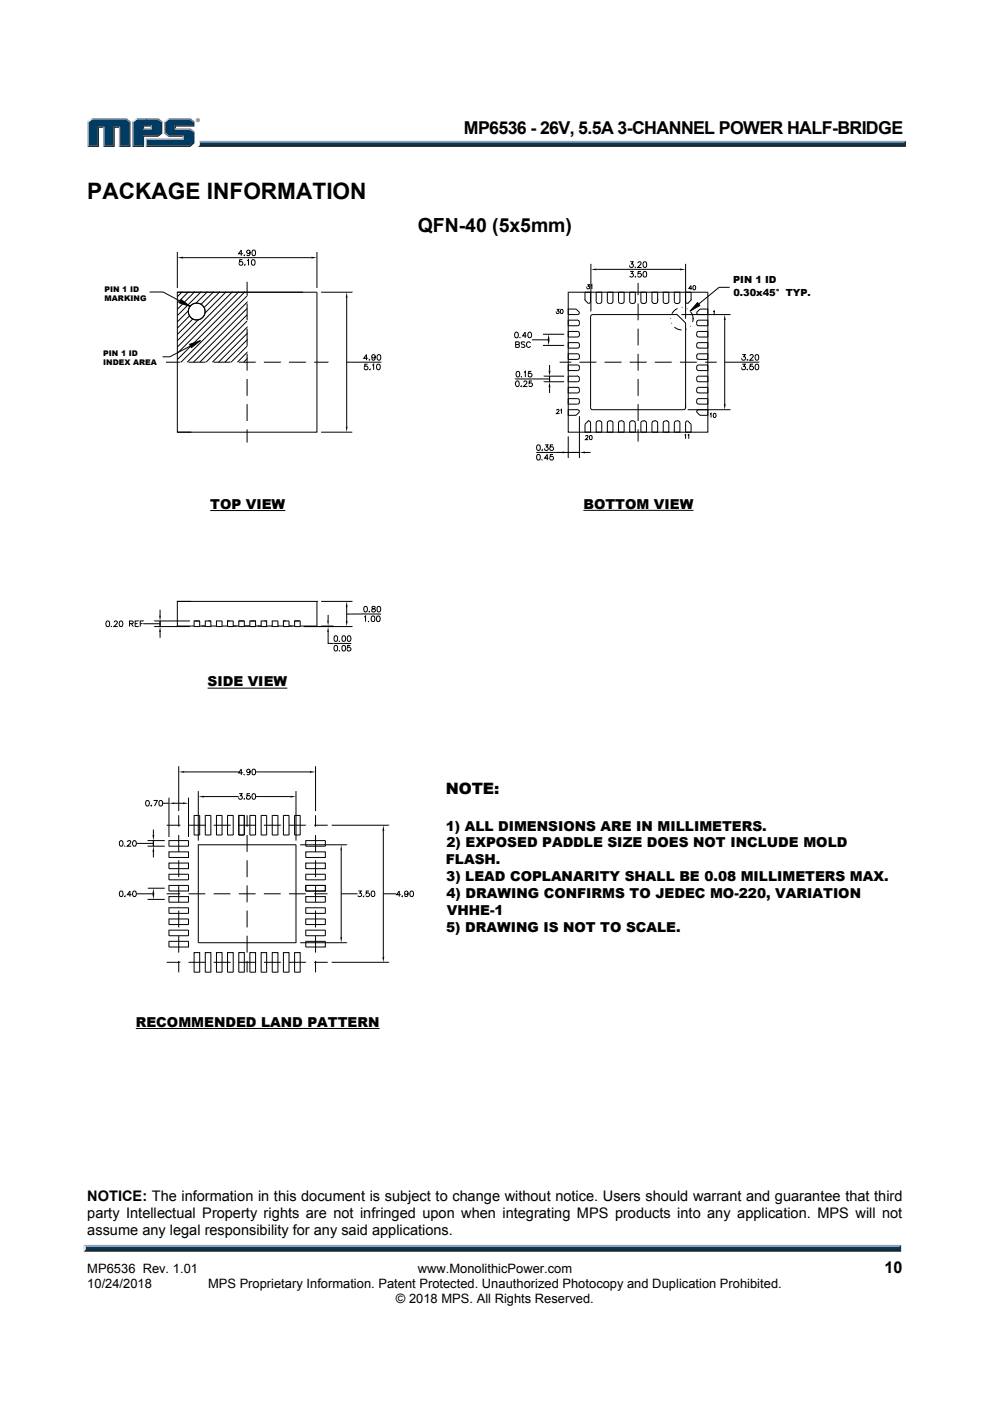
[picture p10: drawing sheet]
<svg xmlns="http://www.w3.org/2000/svg" width="210mm" height="297mm" viewBox="0 0 210 297" stroke-linecap="round" stroke-linejoin="round" font-family="sans-serif">
<path d="M42.3 29.9h149.9l-.4 .6h-149.4z" fill="#94a0b8"/>
<path d="M42.4 30.5h149.4l.4 .6h-150.3l.4-.2z" fill="#231f20"/>
<path d="M191.8 30.3l.4-.4v1.2l-.4-.3z" fill="#001039"/>
<path d="M42.5 30.3h149.3v.5h-149.4z" fill="#003b62"/>
<path d="M42.3 29.9l.2 .4-.1 .5-.5 .3 .3-.5z" fill="#dcdddf"/>
<path d="M30.3 27.4l.3-.2h1.3l.3 .2z" fill="#94a0b8"/>
<g fill="#003b62">
<path d="M18.8 25.9l.8-.6h7l.8 .6v5h-1.9v-4.1h-1.4v4.1h-2v-4.1h-1.4v4.1h-1.9z"/>
<path d="M28.3 25.9l.8-.6h2.1v1.3h-.9v.8h1.8v-.8h-1.2v-1.3h2.5l.8 .6v2.2l-.8 .6h-3.1v2.2h-2z"/>
<path d="M31.1 29.6h7.9v-.9h-3.2l-.8-.6v-2.2l.8-.6h4.4l.8 .6v.7h-4v.8h3.2l.8 .6v2.2l-.8 .7h-9.1z"/>
</g>
<path d="M35.7 25.2h4.7" fill="none" stroke="#94a0b8" stroke-width=".26"/>
<path d="M34.8 25.7l.9-.7 .1 .3-.8 .6z" fill="#dcdddf"/>
<path d="M34.9 25.7v2.6" fill="none" stroke="#94a0b8" stroke-width=".26"/>
<path d="M34.8 28.3l.2-.2 .8 .6-.1 .3z" fill="#547194"/>
<path d="M35.7 28.9h3.3" fill="none" stroke="#001039" stroke-width=".26"/>
<g fill="#94a0b8">
<path d="M30.9 29.3h7.8v-.3l.3-.3v.9h-7.8z"/>
<path d="M30.9 29.3l.3 .3v1.3l-.3 .2z"/>
</g>
<path d="M37 26.6h4v-.7l.2-.2v1.1h-3.9v.4l-.3 .2z" fill="#001039"/>
<path d="M37 27.3h3.4" fill="none" stroke="#94a0b8" stroke-width=".26"/>
<path d="M40.4 27.2l.8 .7-.2 .1-.8-.6z" fill="#547194"/>
<g fill="#001039">
<path d="M30.9 31.1l.3-.2h9l.8-.7v-2.2l.2-.1v2.5l-.8 .7z"/>
<path d="M30.3 28.7h3.1l.8-.6v-2.2l.2-.2v2.6l-.8 .7h-3v2.1h-2.6l.3-.2h2z"/>
</g>
<path d="M33.6 25l.8 .7-.2 .2-.8-.6z" fill="#547194"/>
<path d="M28.9 25.2h4.7" fill="none" stroke="#94a0b8" stroke-width=".26"/>
<path d="M28 25.7l.9-.7 .2 .3-.8 .6z" fill="#dcdddf"/>
<path d="M28.2 25.7v5.4" fill="none" stroke="#94a0b8" stroke-width=".26"/>
<path d="M31.9 26.8l.2-.2v.8l-.2-.2z" fill="#94a0b8"/>
<g fill="#001039">
<path d="M30.3 26.6h1.8l-.2 .2h-1.3v.4l-.3 .2z"/>
<path d="M27.4 25.9l.3-.2v5.4h-2.5l.3-.2h1.9z"/>
</g>
<path d="M26.8 25l.9 .7-.3 .2-.8-.6z" fill="#547194"/>
<path d="M19.4 25.2h7.4" fill="none" stroke="#94a0b8" stroke-width=".26"/>
<path d="M18.5 25.7l.9-.7 .2 .3-.8 .6z" fill="#dcdddf"/>
<path d="M18.7 25.7v5.4" fill="none" stroke="#94a0b8" stroke-width=".26"/>
<path d="M20.7 26.8h1.4l-.2 .3h-.9v4h-2.5l.3-.2h1.9z" fill="#001039"/>
<path d="M22 26.8v4.3" fill="none" stroke="#94a0b8" stroke-width=".26"/>
<path d="M24.1 26.8h1.4l-.3 .3h-.9v4h-2.4l.2-.2h2z" fill="#001039"/>
<path d="M25.3 26.8v4.3" fill="none" stroke="#94a0b8" stroke-width=".26"/>
<path d="M40.4 25l.8 .7-.2 .2-.8-.6z" fill="#547194"/>
<g fill="#231f20">
<path d="M18.2 264.7h172.5l.4 .7h-173.3z"/>
<path d="M41.5 25.5a.45 .45 0 0 1 .9 0 .45 .45 0 0 1-.9 0zM41.6 25.5a.36 .36 0 0 0 .7 0 .36 .36 0 0 0-.7 0zM41.8 25.2l.3 .1v.4l-.2-.2-.1 .2zM41.9 25.3v.2l.1-.1z"/>
</g>
<path d="M17.8 263.9h173.3l-.4 .8h-172.5z" fill="#94a0b8"/>
<path d="M191.1 263.9v1.5l-.4-.4v-.6z" fill="#001039"/>
<path d="M18.2 264.4h172.5v.6h-172.5z" fill="#003b62"/>
<path d="M17.8 263.9l.4 .5v.5l-.4 .5z" fill="#dcdddf"/>
<g fill="none" stroke="#000" stroke-width=".21">
<path d="M37.6 53.5v7.6M38.8 54.6l11.7 .1M51.4 55.1h-.6v.5a.42 .42 0 0 1 .6 0 .42 .42 0 0 1-.1 .6 .42 .42 0 0 1-.6-.2M51.5 53.8h-.9l.6-.8v1.2M51.8 54.1l.1 .1M51.9 56.1l.1 .1M52.4 55.3l.3-.2v1.2M52.4 59.8v2.8M53 53.4a.37 .37 0 0 1-.5 .3 .37 .37 0 0 1-.1-.6 .37 .37 0 0 1 .6 .1v.2a.55 .55 0 0 1-.4 .8l-.2-.2M53.5 55.1h.2a.62 .62 0 0 1 .4 .5 .62 .62 0 0 1-.4 .6l-.4-.5zM53.6 53.1l.2-.1a.62 .62 0 0 1 .4 .6 .62 .62 0 0 1-.4 .6l-.2-.1-.2-.4zM66 54.6h-15.5"/>
<path d="M67.2 53.5v7.6M125.3 55.9v10.1M126.5 57.1h7M133.5 57.1h3.7M133.7 57.6h.6l-.3 .4a.39 .39 0 0 1 .2 .6 .39 .39 0 0 1-.6-.1M133.7 55.5h.6l-.3 .5a.39 .39 0 0 1 .2 .6 .39 .39 0 0 1-.6-.1M134.7 58.6l.1 .1M134.7 56.6h.1M135.3 55.8l.2-.3h.3l.2 .2-.2 .4-.5 .6h.8M135.3 60v2.6M135.9 57.6h-.5l-.1 .5a.43 .43 0 0 1 .7 0 .43 .43 0 0 1-.1 .6 .43 .43 0 0 1-.6-.2M136.5 57.6h.2a.62 .62 0 0 1 .5 .5 .62 .62 0 0 1-.5 .6l-.3-.2v-.3z"/>
<path d="M136.5 55.6l.2-.1a.63 .63 0 0 1 .5 .6 .63 .63 0 0 1-.5 .6l-.3-.5zM144.2 57.1h-7M145.4 55.9v11.7M31.7 61.9h2.9l3.6 2M35.2 76.8h3M37.6 62v29.6h29.6v-29.6M38.4 63.5l1.9 1.5-2.2-.8zM38.6 62l-1 .9M39.1 76.8h.1M39.9 62l-2.3 2.2M39.9 66a1.78 1.78 0 0 0 1.8 1.8 1.78 1.78 0 0 0 1.8-1.8v.1M40 65.9l-2.4 2.3"/>
<path d="M40 76.8h3.5M40.2 67l-2.6 2.6M40.2 73l2.3-.8-1.9 1.5zM40.4 73.3l-4.4 2.3h-1.5M40.9 67.6l-3.3 3.3M41.2 62l-3.6 3.6M42 67.8l-4.4 4.4M42.6 62l-5 4.9M43.5 66a1.78 1.78 0 0 0-1.8-1.7 1.78 1.78 0 0 0-1.8 1.8M43.9 62l-2.3 2.3M44.4 76.8h.1M45.2 62l-2.5 2.5"/>
<path d="M45.3 76.8h3.6M46.5 62l-3.2 3.2M47.9 62l-4.4 4.4M49.2 62l-11.6 11.6M49.8 76.8h.1M50.5 62l-12.9 12.9M50.7 76.8h3.5M51.9 62l-14.3 14.2M52.4 76.1l-.7 .7M52.4 74.7l-2 2.1M52.4 73.4l-3.4 3.4M52.4 69.4l-7.4 7.4"/>
<path d="M52.4 72.1l-4.7 4.7M52.4 68.1l-8.7 8.7M52.4 70.7l-6 6.1M52.4 66.7l-10 10.1M52.4 62.8l-14 14M52.4 65.4l-11.4 11.4M52.4 64.1l-12.7 12.7M52.4 63.4v.1M52.4 64.3v3.6M52.4 68.8h.1M52.4 69.7v3.5M52.4 74.1h.1"/>
<path d="M52.4 75v3.6M52.4 79.5h.1M55.1 76.8h.1M56 76.8h3.5M60.4 76.8h.1M61.3 76.8h3.6M64.3 62h-26.7h29.6M65.7 76.8h.1M66.6 76.8h3M68.1 62h6.6M73.5 63.1v27.3M73.5 76.8h3.6"/>
<path d="M77.1 76.8h3.7M78 77.2h-.6l-.1 .5a.42 .42 0 0 1 .7 .1 .42 .42 0 0 1-.1 .6 .42 .42 0 0 1-.6-.2M78 76h-.8l.5-.8v1.2M78.3 76.2l.1 .1M78.5 78.3v.1M79 77.4l.2-.2v1.2M79.6 75.6a.37 .37 0 0 1-.6 .2 .37 .37 0 0 1 0-.6 .37 .37 0 0 1 .5 .2l.1 .2a.54 .54 0 0 1-.5 .8l-.2-.2M80 77.3l.2-.1a.62 .62 0 0 1 .5 .6 .62 .62 0 0 1-.5 .6l-.3-.5zM80.2 75.2h.1a.61 .61 0 0 1 .5 .6 .61 .61 0 0 1-.5 .6l-.3-.5zM109.3 70.5l.2-.1a.61 .61 0 0 1 .4 .6 .61 .61 0 0 1-.4 .6l-.3-.2v-.3zM109.6 78.8l.2-.1a.61 .61 0 0 1 .4 .6 .61 .61 0 0 1-.4 .6l-.3-.5zM109.9 73l.2-.1v-.3l-.7-.1v1.2h.5l.2-.1v-.4l-.7-.2"/>
<path d="M110.3 71.5l.1 .1M110.6 79.8l.1 .1M111.1 79l.3-.3v1.2M111.3 72.6l-.2-.1h-.4v.4l.5 .3 .1 .3-.2 .2-.5-.2M111.7 71.2h-.9l.6-.8v1.2M112.1 70.5a.57 .57 0 0 1 .7 .4 .57 .57 0 0 1-.4 .7l-.4-.2v-.4zM112.5 72.7a.48 .48 0 0 0-.6-.2 .48 .48 0 0 0-.2 .7 .44 .44 0 0 0 .3 .5 .44 .44 0 0 0 .5-.3M112.7 78.7h-.5l-.1 .5a.42 .42 0 0 1 .6 0 .42 .42 0 0 1 0 .6 .42 .42 0 0 1-.6-.1M112.8 72.1h3.6M115.2 70.9h4.5M115.2 73.2h4.5M116.6 79.8v1.2"/>
<path d="M116.6 77.4v1.2M118.1 65.6h.5l-.3 .3a.3 .3 0 0 1 .2 .5 .3 .3 0 0 1-.5-.1M118.7 76.8h2.4M119 65.6a.41 .41 0 0 1 .4 .4 .41 .41 0 0 1-.4 .4l-.1-.3zM119.7 79.8h-4.3M120.5 62v29.6h29.6v-29.6M120.5 72.6l2.1 .1 .3 .2v.7l-.5 .2h-1.9zM120.5 75h2.1l.3 .2v.7l-.5 .3h-1.9zM120.5 79.8h2.1l.3 .3v.4l-.3 .4-2.1 .1M120.5 79.8v1.1M120.5 77.4h2.1l.3 .3v.6l-.3 .3h-2.1zM120.5 67.9v1.2h2.1l.3-.5"/>
<path d="M120.5 70.3h2.1l.3 .2v.7l-.4 .3h-2zM122 76.8h.1M122.4 67.9h-1.9M122.4 67.9l.4 .2 .1 .5M122.9 76.8h3.5M122.9 66.3l-.7-.8h-1.7v1.2h1.9l.4-.2 .1-.2M124.1 62h1.2M124.6 60.4h.4l-.2 .3a.3 .3 0 0 1 .2 .5 .3 .3 0 0 1-.5-.1M125.3 67.1v19.4l.1 .3 .3 .1M125.3 62v2l-.5 .3-.7-.7v-1.6M125.3 67.2v-.3l.4-.2h17.9l1.8 1.8M125.3 60.5l.2-.1v.9"/>
<path d="M126.4 62h1.2M127.3 76.8h.1M127.6 62v1.9l-.1 .3-.3 .1h-.5l-.2-.3-.1-2M128.2 76.8h3.6M128.8 62h1.2M130 62v2l-.4 .3h-.4l-.4-.3v-2M131.2 62h1.2M132.4 62v1.9l-.2 .3-.3 .1h-.5l-.2-.3v-2M132.7 76.8h.1M133.6 62h1.1M133.6 76.8h3.5M134.7 62v2l-.4 .3-.6-.1-.1-.2v-2"/>
<path d="M135.3 63.4v.1M135.3 64.3v3.6M135.3 68.8h.1M135.3 69.7v3.5M135.3 74.1h.1M135.3 75v3.6M135.3 79.5h.1M135.9 62v2l.5 .3h.4l.3-.2v-2.1M137.1 62h-1.2M138 76.8h.1M138.3 62v1.9l.4 .4h.5l.3-.3v-2M138.9 76.8h3.5"/>
<path d="M139.5 62h-1.2M140.7 62v2l.4 .3h.5l.2-.2 .1-2.1M141.9 62h-1.2M143 62v1.9l.5 .4h.5l.2-.3v-2M143.3 76.8h.1M144.2 76.8h3.6M144.2 62h-1.2M144.5 66.7h10.4M145.4 68.5v17.9l-.1 .3-.3 .2M145.4 62v2l.2 .2 .3 .1 .7-.7v-1.6M146.6 62h-1.2M146.8 61.2h-.7l.5-.6v.9"/>
<path d="M147.1 60.6a.41 .41 0 0 1 .5 .4 .41 .41 0 0 1-.5 .4l-.1-.3zM147.8 66.2l.7-.7h1.6v1.2h-1.9l-.4-.2zM147.8 70.5l.3-.2h2v1.2l-2.1-.1-.2-.3zM147.9 77.5l2.2-.1v1.2l-2.1-.1-.2-.3zM147.9 72.7l2.2-.1v1.2h-2l-.3-.4zM147.9 75.1l2.2-.1v1.2h-2l-.3-.4zM148 64.2l.4 .6-2 1.2zM148.2 79.8l-.4 .2v.2M148.7 76.8h.1M149.6 76.8h2.4M150.1 62h-29.6M150.1 79.8h-1.9"/>
<path d="M150.1 79.8v1.1M150.1 67.9v1.2h-1.9l-.4-.3v-.5l.2-.4h2.1M151.3 66.1l.2-.2v.9M153.7 67.9v17.8M153.7 76.8h3.6M154.8 60.9h-2.3l-4.3 3.6M157.3 76.8h3.7M157.4 77.2h.7l-.4 .5a.39 .39 0 0 1 .4 .4 .39 .39 0 0 1-.3 .4 .39 .39 0 0 1-.5-.3M157.4 75.2h.7l-.4 .4a.39 .39 0 0 1 .3 .7 .39 .39 0 0 1-.7-.2v.1M158.5 78.3l.1 .1M158.5 76.2l.1 .1M159.1 75.5l.2-.3 .5 .2-.2 .4-.6 .6h.8"/>
<path d="M159.7 77.2h-.6v.5a.42 .42 0 0 1 .6 0 .42 .42 0 0 1-.1 .7 .42 .42 0 0 1-.6-.2M160.3 77.3l.2-.1a.62 .62 0 0 1 .4 .6 .62 .62 0 0 1-.4 .6l-.4-.5zM160.3 75.2h.2a.62 .62 0 0 1 .4 .6 .62 .62 0 0 1-.4 .6l-.4-.5zM37.6 91.6h3M52.4 80.3v3.6M52.4 84.8h.1M52.4 85.7v3.6M52.4 90.1h.1M52.4 91v2.8M68.1 91.6h6.6M109.5 80.8a.58 .58 0 0 1 .7 .5 .58 .58 0 0 1-.4 .7l-.3-.1-.2-.5zM110.5 81.9h.1"/>
<path d="M111.1 81.1l.2-.3 .5 .2-.2 .4-.6 .6h.8M112.8 80.8h-.5l-.1 .5a.42 .42 0 0 1 .7 0 .42 .42 0 0 1-.1 .6 .42 .42 0 0 1-.6-.2M113 80.3l-3.7 .1M113.7 95.9h9.2M114 96.4h.2a.62 .62 0 0 1 .4 .5 .62 .62 0 0 1-.4 .6h-.2l-.2-.5zM114 94.4l.2-.1a.62 .62 0 0 1 .4 .6 .62 .62 0 0 1-.4 .6l-.4-.5zM115 97.4v.1M115 95.4v.1M115.6 94.3h.6l-.3 .5a.39 .39 0 0 1 .3 .6 .39 .39 0 0 1-.7-.1M116.4 97.2h-.9l.6-.8v1.2M116.6 82.1v1.2M116.6 80.3l-3.6 .1"/>
<path d="M117.3 94.3h-.6v.5a.41 .41 0 0 1 .6 0 .41 .41 0 0 1-.1 .6 .41 .41 0 0 1-.6-.1M117.3 96.4h-.6v.5a.42 .42 0 0 1 .6 0 .42 .42 0 0 1-.1 .6 .42 .42 0 0 1-.6-.2M118.1 87l.1-.2 .4 .2-.6 .7h.6M118.2 95.9h1.2M118.9 87l.2-.2v.9M119.7 80.9l-4.3 .1M120.5 92.5v4.6M120.5 86.9v1.2h1.7l.7-.7M120.5 86.9h2l.3 .1 .1 .3M120.5 84.5h2.1l.3 .3v.6l-.3 .3h-2.1zM120.5 83.3v-1.2h2l.4 .3v.6l-.3 .3h-2.1M122.9 88.2v8.9"/>
<path d="M122.9 87.3v.1M124.1 95.9h1.2M124.2 92.5l.2-.2 .3 .2-.5 .7h.6M124.8 89.2l.3 .2 .2 .2v2h-1.2v-1.6zM125.1 92.4a.41 .41 0 0 1 .5 .4 .41 .41 0 0 1-.5 .4l-.1-.4zM125.7 86.9h19.3M126.6 89.4l.6-.2 .4 .3v2.1h-1.2v-2zM128.9 89.4l.7-.2 .4 .3v2.1h-1.2v-2zM131.3 89.4l.6-.2 .4 .3 .1 2.1h-1.2zM133.7 89.4l.6-.2 .4 .3v2.1h-1.1v-2zM135.3 80.3v3.6M135.3 84.8h.1"/>
<path d="M135.3 85.7v3.6M135.3 90.1h.1M135.3 91v2.6M135.3 92h.1M136 89.4l.7-.2 .4 .3v2.1h-1.2zM138.4 89.4l.8-.1 .3 .3v2h-1.2v-2zM140.8 89.4l.6-.2 .4 .3 .1 2.1h-1.2zM143.1 89.4l.7-.2 .4 .4v2h-1.2zM145.2 92.3l.2-.2v.9M145.5 89.4l.4-.1 .7 .7v1.6h-1.2zM145.9 86.9h9M145.9 92.3l.2-.2v.9"/>
<path d="M147.8 87.3v.1M147.8 85.2l.3 .5h2v-1.2h-2l-.3 .3v.5M147.8 82.6v.5l.4 .2M147.8 80.2v.5l.4 .3M147.8 82.6v-.3l.4-.2h1.9v1.2M148.2 86.9l-.4 .2v.2M148.2 83.3h1.9M148.2 80.9l1.9 .1M150.1 86.9v1.2h-1.6l-.7-.7M150.1 86.9h-1.9M150.6 87.8l.2-.2v.9M151.4 87.7a.41 .41 0 0 1 .5 .4 .41 .41 0 0 1-.5 .4l-.1-.4z"/>
<path d="M44.6 108.2h15.9M123.7 108.2h23.4M22.6 131.7h.2a.62 .62 0 0 1 .4 .5 .62 .62 0 0 1-.4 .6h-.2l-.1-.5zM23.6 132.7l.1 .1M24.2 132l.2-.3 .5 .2-.2 .4-.5 .5 .7 .1M25.4 131.7a.58 .58 0 0 1 .7 .4 .58 .58 0 0 1-.4 .7l-.4-.2v-.4zM27.5 132.2h.7l.1-.3-.3-.2h-.5v1.1M27.9 132.2l.4 .7M28.7 132.2h.4M29.4 131.7h-.7v1.1l.7 .1M29.7 132.2h.5M30.5 131.7h-.8v1.1"/>
<path d="M34 134v1.2M34 129.3v1.2M34 132.2l-3.6 .1M34 131.7v1.1M37.6 127.5v5.2h3.6M40.3 132.8l-7.6 .1M40.3 131.7h-7.6M40.6 127.5h-3M41.2 132.8l1.2 .1M42.4 131.7h-1.1M42.4 131.7h-1.2v1.2M42.4 131.7v1.1"/>
<path d="M42.8 132.7h.7h-1.1M43.5 132.8l1.2 .1M44.7 131.7v1.1M44.7 131.7h-.4M44.7 131.7h-1.2v1.2M44.7 132.7h1.2M45.9 132.8l1.2 .1M47.1 132.8v-1.1h-1.2v1.2M47.1 132.7h1.2M48.3 131.7v1.2M48.3 132.8l1.2 .1M48.3 131.7h1.2v1.1"/>
<path d="M48.7 131.7h-.4M50.7 131.7h1M50.7 131.7v1.2M50.7 132.8l1.1 .1M50.7 132.7h-1.2h.7M50.7 131.7h1.1v1.1M51.8 132.7h1.2M53.1 131.7h1.1M53.9 132.8v.1M54.2 131.7v1.2l-1-.1M54.2 131.7h-1.2v1.1M54.2 132.7h1.2h-.7"/>
<path d="M54.2 132.8l-1.2 .1M56.1 131.7h.5M56.6 131.7v1.2l-.4-.1M56.6 131.7h-1.2v1.1M56.6 132.7h1.1h-.1M56.6 132.8l-1.2 .1M57.7 132.8v-1.1h1.2v1.2M58.9 132.8l-1.2 .1M60.1 131.7h.5M60.1 131.7v1.1l.4 .1M60.1 132.7h-1.2h.2M60.1 131.7h1.2v1.2"/>
<path d="M61.3 132.8l-1.2 .1M62.5 131.7v1.1M62.5 131.7h1M62.5 131.7h1.2v1.2M62.5 132.7h-1.2h.7M63.7 132.8l-1.2 .1M64.4 132.8l6.4 .1M64.6 132.8l10.1 .1M67.2 127.5h.1M67.2 127.5v5.2h-3.5M67.2 127.5h-29.6M68.1 132.7h2.7"/>
<path d="M68.1 127.5h6.6M69.6 132.7v.1M69.6 134v2.4h4.9M69.6 130.4v1.2M71 136.9l.2-.1a.62 .62 0 0 1 .4 .6 .62 .62 0 0 1-.4 .6h-.2l-.2-.5zM71 134.9l.2-.1a.62 .62 0 0 1 .4 .6 .62 .62 0 0 1-.4 .6l-.3-.2zM72 137.9l.1 .1M72 135.9h.1M72.7 136.9l.2-.1a.62 .62 0 0 1 .4 .6 .62 .62 0 0 1-.4 .6l-.4-.5zM72.7 134.9l.2-.1a.62 .62 0 0 1 .4 .6 .62 .62 0 0 1-.4 .6l-.2-.1-.2-.4zM73.5 130.2h7.3M73.5 128.7v3"/>
<path d="M73.8 134.9a.55 .55 0 0 1 .6 .5 .55 .55 0 0 1-.6 .5l-.2-.4zM74.3 136.8h-.6v.6a.42 .42 0 0 1 .6-.1 .42 .42 0 0 1 0 .7 .42 .42 0 0 1-.7-.2M77.3 130.8l.2-.2v1.2M77.3 128.6h.2a.61 .61 0 0 1 .4 .6 .61 .61 0 0 1-.4 .6l-.3-.6zM78.2 131.7h.1M78.3 129.6l.1 .1M78.9 130.7l.2-.1a.62 .62 0 0 1 .4 .6 .62 .62 0 0 1-.4 .6l-.2-.1-.2-.4zM79 128.6v.4l.6 .3a.41 .41 0 0 1-.3 .5 .41 .41 0 0 1-.5-.3l.1-.3 .7-.3-.2-.3zM80 130.7a.55 .55 0 0 1 .7 .5 .55 .55 0 0 1-.7 .5l-.2-.4zM80.1 128.6a.54 .54 0 0 1 .7 .6 .54 .54 0 0 1-.7 .5l-.1-.5zM44 145.9h16.9M25.5 178.3l.2-.1a.62 .62 0 0 1 .4 .6 .62 .62 0 0 1-.4 .6h-.2l-.2-.5z"/>
<path d="M26.5 179.3v.1M27.1 178.5l.2-.3 .4 .1v.4l-.7 .7h.8M28.3 178.3l.1-.1a.61 .61 0 0 1 .5 .6 .61 .61 0 0 1-.5 .6l-.3-.5zM31.1 169.8a.54 .54 0 0 1 .6 .5 .54 .54 0 0 1-.6 .5l-.2-.4zM32.1 170.8v.1M32.5 175.9v1.1M32.5 178.8h-3.5M32.5 178.2v1.2M32.6 169.7h.8l-.6 1.2M33.9 169.8l.1-.1a.62 .62 0 0 1 .5 .6 .62 .62 0 0 1-.5 .6l-.3-.5zM34.5 170.3h1.3M34.9 178.2h-3.6"/>
<path d="M34.9 179.4h-3.6M35.3 175h2.9M35.8 179.4h4.2M35.8 169.1v8.4M37 170.3h1.8M37.9 172.8v2.5M37.9 176.2h.1M37.9 177v3.6M37.9 162.5v9.5M39.1 175h.1M39.1 163.7h11.4M40 175h3.5"/>
<path d="M40 179.4v-1.2h-4.2v1.2M40 169.1v8.4M41.2 172.9h1.2v4.1l-1.2 .1zM42.1 167.7v10.5M43.2 168.9h7.3M43.5 172.9h1.2v4.1l-1.2 .1zM44.4 175h.1M45.3 175h3.6M45.9 172.9h1.2v4.1l-1.2 .1zM48.3 172.9h1.2v4.1l-1.2 .1zM49.8 175h.1M50.7 172.9h1.1v4.1l-1.1 .1z"/>
<path d="M50.7 175h3.5M50.7 168.3h.7l-.4 .4a.39 .39 0 0 1 .3 .7 .39 .39 0 0 1-.7-.2M51.5 163.9h-.9l.6-.8v1.2M51.8 169.3l.1 .1M51.8 164.1l.1 .1M52.4 172.8v2.5M52.4 176.2h.1M52.4 177v3.6M53 172.9h1.2v4.1l-1.2 .1zM53 168.3h-.6v.5a.42 .42 0 0 1 .6 0 .42 .42 0 0 1-.1 .6 .42 .42 0 0 1-.6-.2M53 163.5a.37 .37 0 0 1-.5 .3 .37 .37 0 0 1-.1-.6 .37 .37 0 0 1 .6 .1v.2a.56 .56 0 0 1-.4 .8l-.2-.2M53.6 163.2l.2-.1a.63 .63 0 0 1 .4 .6 .63 .63 0 0 1-.4 .6l-.2-.1-.2-.4z"/>
<path d="M53.6 168.3h.2a.62 .62 0 0 1 .4 .6 .62 .62 0 0 1-.4 .6l-.2-.1-.2-.4zM55.1 175h.1M55.4 172.9h1.2v4.1l-1.2 .1zM56 175h3.5M57.7 172.9h1.2v4.1l-1.2 .1zM60.1 172.9h1.2v4.1l-1.2 .1zM60.4 175h.1M61.3 175h3.6M61.6 168.9h-7.3M62.5 172.9h1.2v4.1l-1.2 .1zM62.8 167.7v10.5M63.7 179.1h9.9"/>
<path d="M64.9 179.4h4.1M65.7 163.7h-11.4M65.7 175h.1M66.6 175h2.9M66.9 172.8v2.5M66.9 176.2h.1M66.9 177v3.6M66.9 162.5v9.5M69 179.4v-1.2h-4.1v1.2M70.4 175h12.1M81.3 176.2v26.7M25.5 189a.58 .58 0 0 1 .7 .4 .58 .58 0 0 1-.4 .7l-.4-.2-.1-.5z"/>
<path d="M26.5 190v.1M27.9 189.7h-.9l.6-.8v1.2M28.3 189a.58 .58 0 0 1 .7 .4 .58 .58 0 0 1-.4 .7l-.3-.1-.2-.4zM29 189.5h3.5M31.3 188.3h3.6M32.5 180.6v1.2M34.9 190.7h-3.6M35.3 189.5h2.9M35.8 197.2v1.2h4.2v-1.2M35.8 194.8v1.2h4.2v-1.1M35.8 191.3h4.2M35.8 180.6h4.2v1.2h-4.2z"/>
<path d="M35.8 183h4.2v1.2h-4.2zM35.8 187.7v1.2h4.2v-1.2M35.8 199.6h4.2v1.2h-4.2zM35.8 192.5h4.2v1.2h-4.2zM35.8 185.4h4.2v1.2l-4.2-.1zM37.9 181.5h.1M37.9 182.4v3.6M37.9 186.8v.1M37.9 187.7v3.6M37.9 192.2h.1M37.9 193.1v3.5M37.9 197.5h.1"/>
<path d="M37.9 198.4v3.6M39.1 189.5h.1M40 189.5h3.5M40 197.2h-4.2M40 194.8l-4.2 .1M40 191.3v-1.2h-4.2v1.2M40 187.7h-4.2M42.1 199.9h20.7M44.4 189.5h.1M45.3 189.5h3.6M49.8 189.5h.1M50.7 189.5h3.5"/>
<path d="M52.4 181.5h.1M52.4 182.4v3.6M52.4 186.8v.1M52.4 187.7v3.6M52.4 192.2h.1M52.4 193.1v3.5M52.4 197.5h.1M52.4 198.4v3.6M55.1 189.5h.1M56 189.5h3.5M60.4 189.5h.1M61.3 189.5h3.6"/>
<path d="M62.8 199.9v-20.8h-20.7v20.8M63.7 199.9h9.9M64.9 199.6h4.1v1.2h-4.1zM64.9 192.5h4.1v1.2h-4.1zM64.9 185.4h4.1v1.2l-4.1-.1zM64.9 197.2v1.2h4.1v-1.2M64.9 194.8v1.2h4.1v-1.1M64.9 191.3h4.1M64.9 187.7v1.2h4.1v-1.2M64.9 180.6h4.1v1.2h-4.1zM64.9 183h4.1v1.2h-4.1zM65.7 189.5h.1"/>
<path d="M66.6 189.5h2.9M66.9 181.5h.1M66.9 182.4v3.6M66.9 186.8v.1M66.9 187.7v3.6M66.9 192.2h.1M66.9 193.1v3.5M66.9 197.5h.1M66.9 198.4v3.6M69 197.2h-4.1M69 194.8l-4.1 .1M69 191.3v-1.2h-4.1v1.2"/>
<path d="M69 187.7h-4.1M72.4 180.3v18.4M72.4 189.5h3.4M76 188.9h.6l-.3 .5a.4 .4 0 0 1 .3 .6 .4 .4 0 0 1-.7-.1M77.1 190l.1 .1M78.3 188.9h-.6v.5a.43 .43 0 0 1 .6 0 .43 .43 0 0 1-.1 .7 .43 .43 0 0 1-.6-.2M78.9 189l.2-.1a.62 .62 0 0 1 .4 .6 .62 .62 0 0 1-.4 .6l-.3-.2-.1-.3zM81.3 189.5h2.8M85 189.7h-.9l.6-.8v1.2M85.3 190v.1M86.6 189.3a.37 .37 0 0 1-.6 .3 .37 .37 0 0 1-.1-.5 .37 .37 0 0 1 .6 0l.1 .2a.55 .55 0 0 1-.5 .8l-.2-.2M87.1 189a.58 .58 0 0 1 .7 .4 .58 .58 0 0 1-.4 .7l-.4-.2-.1-.5z"/>
<path d="M28.8 218.1h51.7M35.3 204h2.9M37.9 202.9h.1M37.9 203.7v2.5M39.1 204h.1M40 204h3.5M41.2 206.1h1.2M42.4 206.1v-4.1h-1.2v4.1M43.5 206.1h1.2M44.4 204h.1M44.7 206.1v-4.1h-1.2v4.1M45.3 204h3.6"/>
<path d="M45.9 206.1h1.2M47.1 206.1v-4.1h-1.2v4.1M48.3 206.1h1.2M49.5 206.1v-4.1h-1.2v4.1M49.8 204h.1M50.7 206.1h1.1M50.7 204h3.5M51.8 206.1v-4.1h-1.1v4.1M52.4 202.9h.1M52.4 203.7v2.5M53 206.1h1.2M54.2 206.1v-4.1h-1.2v4.1"/>
<path d="M55.1 204h.1M55.4 206.1h1.2M56 204h3.5M56.6 206.1v-4.1h-1.2v4.1M57.7 206.1h1.2M58.9 206.1v-4.1h-1.2v4.1M60.1 206.1h1.2M60.4 204h.1M61.3 206.1v-4.1h-1.2v4.1M61.3 204h3.6M62.5 206.1h1.2M63.7 206.1v-4.1h-1.2v4.1"/>
<path d="M65.7 204h.1M66.6 204h2.9M66.9 202.9h.1M66.9 203.7v2.5M70.4 204h12.1"/>
<circle cx="41.7" cy="66" r="1.78"/>
</g>
<g fill="#000">
<path d="M37.6 54.6l1.2-.2v.4zM66 54.4l1.2 .2-1.2 .2zM125.3 57.1l1.2-.2v.4zM144.2 56.9l1.2 .2-1.2 .2zM38.4 63.5l1.9 1.5-2.2-.8zM40.2 73l2.3-.8-1.9 1.5zM73.5 62l.2 1.1h-.4zM116.4 70.9l.2 1.2h-.4zM116.2 72.1h.4l-.2 1.1zM116.4 78.6h.4l-.2 1.2zM148 64.2l.4 .6-2 1.2zM153.7 66.7l.2 1.2h-.4z"/>
<path d="M73.3 90.4h.4l-.2 1.2zM116.6 80.9l.2 1.2h-.4zM119.4 95.7l1.1 .2-1.1 .2zM122.9 95.9l1.2-.2v.4zM153.5 85.7h.4l-.2 1.2zM34 132.8l.1 1.2h-.4zM33.7 130.5h.4l-.1 1.2zM69.6 132.8l.2 1.2h-.4zM69.4 131.6h.4l-.2 1.1zM73.3 131.7h.4l-.2 1.1zM73.5 127.5l.2 1.2h-.4zM32.3 177h.4l-.2 1.2z"/>
<path d="M35.8 170.3l1.2-.2v.4zM38.8 170.1l1.2 .2-1.2 .2zM37.9 163.7l1.2-.2v.4zM42.1 168.9l1.1-.2v.4zM61.6 168.7l1.2 .2-1.2 .2zM65.7 163.5l1.2 .2-1.2 .2zM81.3 175l.2 1.2h-.4zM32.5 188.3l.2 1.2h-.4zM32.3 189.5h.4l-.2 1.2zM32.5 179.4l.2 1.2h-.4zM72.4 179.1l.2 1.2h-.4zM72.2 198.7h.4l-.2 1.2z"/>
<path d="M81.1 202.9h.4l-.2 1.1z"/>
</g>
<circle cx="144.6" cy="67.6" r="2.37" fill="none" stroke="#000" stroke-width=".21" stroke-dasharray="1.5 1.1 0 1.1 0 1.1"/>
<text font-size="4.8" x="18.5" y="42.2">PACKAGE INFORMATION</text>
<text font-size="4.1" x="88.6" y="49.2">QFN-40 (5x5mm)</text>
<text font-size="3.8" x="98.4" y="28.5">MP6536 - 26V, 5.5A 3-CHANNEL POWER HALF-BRIDGE</text>
<text font-size="3.4" x="187.6" y="269.9">10</text>
<text font-size="3.3" x="94.5" y="168.4">NOTE:</text>
<g font-size="3.1">
<text x="18.5" y="254.7">NOTICE: The information in this document is subject to change without notice. Users should warrant and guarantee that third</text>
<text x="18.5" y="258.3">party Intellectual Property rights are not infringed upon when integrating MPS products into any application. MPS will not</text>
<text x="18.5" y="261.9">assume any legal responsibility for any said applications.</text>
</g>
<g font-size="2.9">
<text x="44.6" y="107.9">TOP VIEW</text>
<text x="123.7" y="107.8">BOTTOM VIEW</text>
<text x="44" y="145.5">SIDE VIEW</text>
<text x="94.5" y="176.1">1) ALL DIMENSIONS ARE IN MILLIMETERS.</text>
<text x="94.7" y="179.7">2) EXPOSED PADDLE SIZE DOES NOT INCLUDE MOLD</text>
<text x="94.6" y="183.3">FLASH.</text>
<text x="94.7" y="186.9">3) LEAD COPLANARITY SHALL BE 0.08 MILLIMETERS MAX.</text>
<text x="94.7" y="190.5">4) DRAWING CONFIRMS TO JEDEC MO-220, VARIATION</text>
<text x="94.6" y="197.6">5) DRAWING IS NOT TO SCALE.</text>
<text x="94.8" y="194">VHHE-1</text>
<text x="28.8" y="217.7">RECOMMENDED LAND PATTERN</text>
</g>
<g font-size="2.7">
<text x="18.5" y="269.9">MP6536 Rev. 1.01</text>
<text x="88.6" y="269.9">www.MonolithicPower.com</text>
<text x="18.5" y="273.2">10/24/2018</text>
<text x="44.1" y="273.2">MPS Proprietary Information. Patent Protected. Unauthorized Photocopy and Duplication Prohibited.</text>
<text x="84" y="276.3">© 2018 MPS. All Rights Reserved.</text>
</g>
<g font-size="2.1">
<text x="155.5" y="60">PIN 1 ID</text>
<text x="155.6" y="62.7">0.30x45° TYP.</text>
</g>
<g font-size="1.7">
<text x="22.2" y="61.8">PIN 1 ID</text>
<text x="22.2" y="63.8">MARKING</text>
<text x="21.9" y="77.5">INDEX AREA</text>
<text x="21.9" y="75.5">PIN 1 ID</text>
</g>
</svg>
